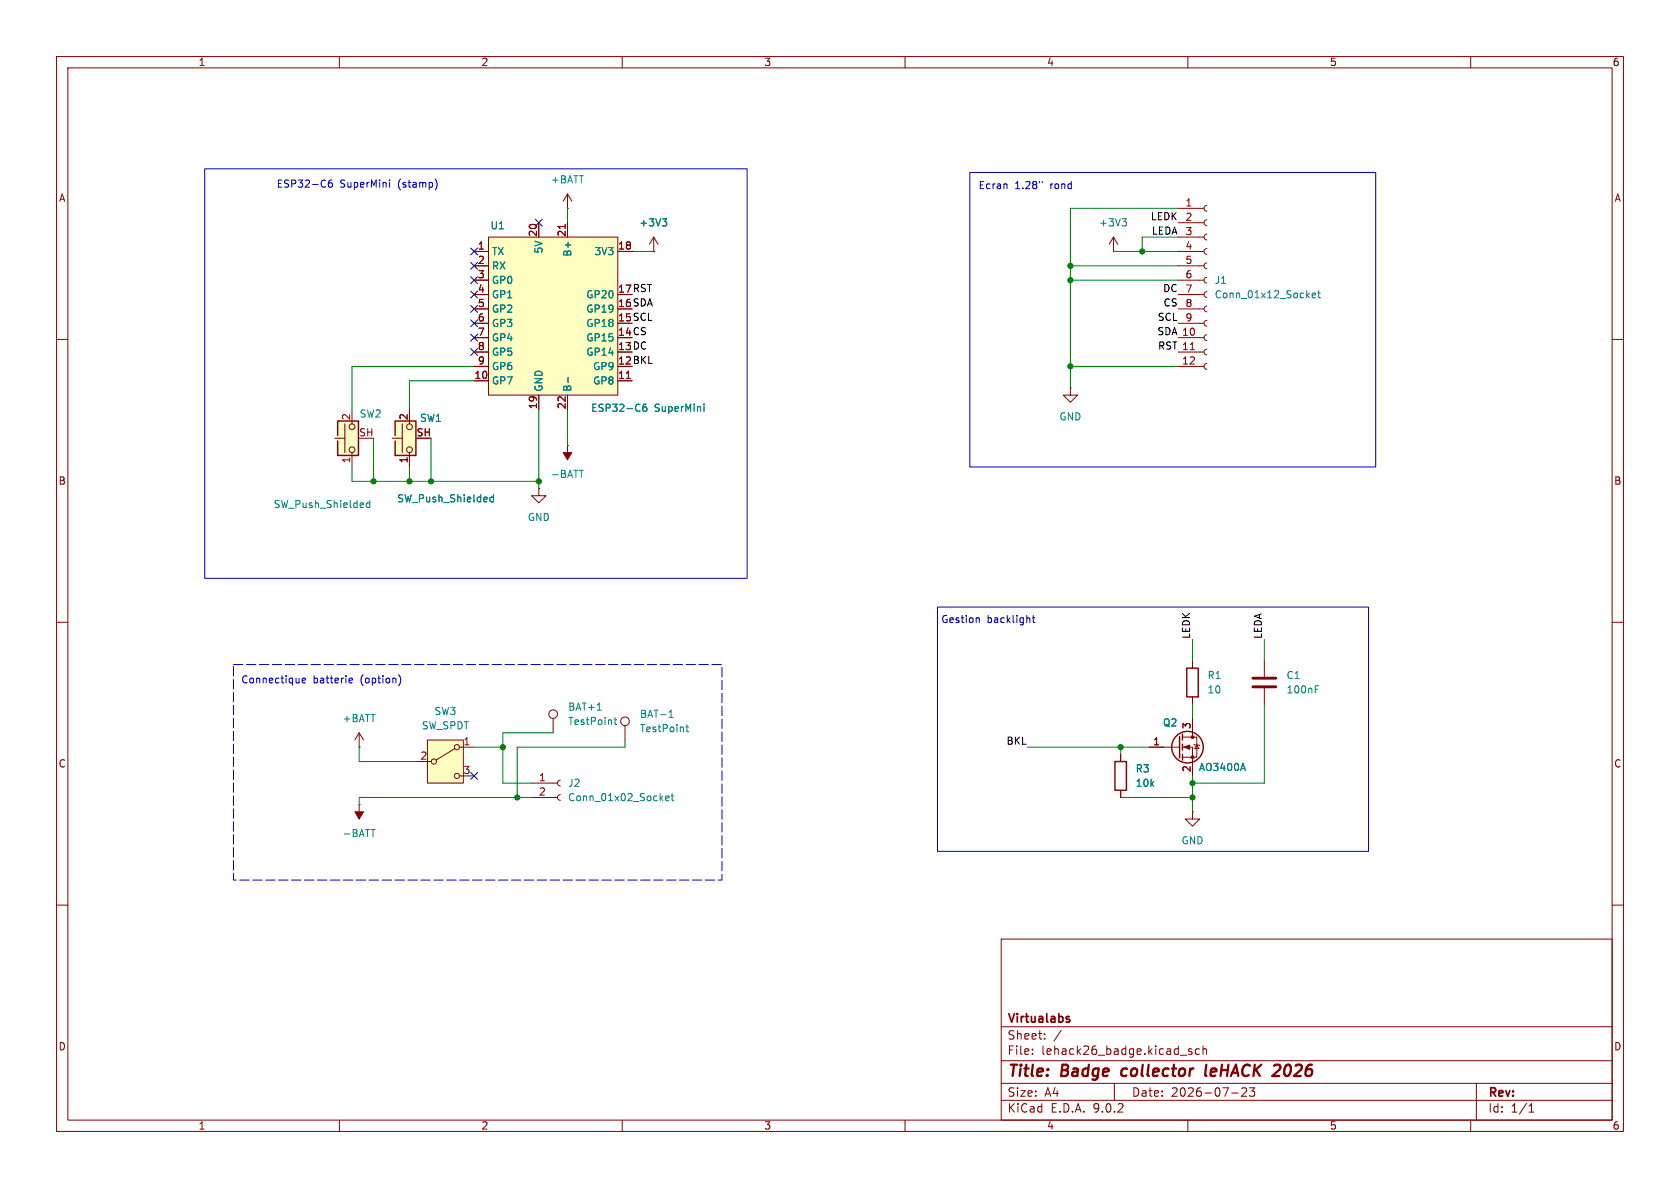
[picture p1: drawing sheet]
<svg xmlns="http://www.w3.org/2000/svg" width="297mm" height="210mm" viewBox="0 0 297 210" stroke-linecap="round" stroke-linejoin="round" font-family="sans-serif">
<path d="M0 0h297v210h-297z" fill="#fff" stroke="#fff" stroke-width=".18"/>
<g fill="none" stroke="#840000" stroke-width=".18">
<path d="M10 10h277v190h-277zM12 12h273v186h-273zM60 10v2M110 10v2M160 10v2M210 10v2M260 10v2M115.6 44.5h.1M115.6 41.9l-.8 1.3M115.6 41.9l.7 1.3M115.6 41.9v2.6M10 60h2"/>
<path d="M285 60h2M95.2 86.4v1.2h1.3l-1.3 1.3-1.2-1.3h1.2M95.2 86.4h.1M10 110h2M285 110h2M63.5 132.1h.1M63.5 129.5l-.8 1.3M63.5 129.5l.8 1.3M63.5 129.5v2.6M63.5 142.2h.1M63.5 142.2v2.6M10 160h2"/>
<path d="M177 166h108v32h-108zM285 160h2M60 198v2M110 198v2M160 198v2M177 194.5h108M177 191.5h108M177 187.5h108M177 181.5h108M182.5 186.3v.1M182.5 185.5v.1M184.7 183.6v.1"/>
<path d="M184.7 182.8v.1M187.6 182.1l-1.3 2M197 191.5v3M210 198v2M210.7 185.5l-.4-.1-.2 .2 .1 .2 .5 .2v.3h-.6M212 185.5l-.4-.1-.3 .3v.4l.2 .2h.5M212.7 185.5l.2-.1 .3 .1 .1 .9M212.7 184.9v1.5M217.7 193.2h1.2M219.5 192.4l.6-.1 .2 .1 .1 .3-.9 1.1h.9M220.9 192.3h.9l-.5 .6 .4 .1v.7l-.2 .1h-.4l-.2-.1M260 198v2"/>
<path d="M261 191.5v6.5M270.3 196.6h.9M270.3 195.5l.4-.4v1.5"/>
</g>
<path d="M198.4 189.1l-.2 .7 .3 .4M213.3 188.2l-.2 1.7 .2 .3" fill="none" stroke="#840000" stroke-width=".4"/>
<path d="M188.7 179.7l.4 .1M188.7 180.2l.4 .1v.2l-.2 .2h-.3" fill="none" stroke="#840000" stroke-width=".3"/>
<path d="M117.1 38.7h.8l-.5 .5M117.6 39.2l.3 .2v.3l-.3 .2M65.6 146.6h.7" fill="none" stroke="#008484" stroke-width=".18"/>
<path d="M62.7 143.5h1.6l-.8 1.3z" fill="#840000" stroke="#840000" stroke-width=".18"/>
<path d="M75.6 130.8h6.3v7.6h-6.3z" fill="#ffffc2"/>
<g fill="none" stroke="#840000" stroke-width=".18">
<path d="M100.3 36.8h.1M100.3 34.3l-.7 1.3M100.3 34.3l.8 1.3M100.3 34.3v2.5M208.3 36.8h4.6M208.3 39.4h4.6M213.4 36.3l-.4 .2-.1 .3 .1 .4 .4 .1M213.4 38.9l-.4 .1-.1 .4 .1 .3 .4 .2M196.8 44.5h.1M196.8 41.9l-.7 1.3M196.8 41.9l.8 1.3M196.8 41.9v2.6"/>
<path d="M208.3 41.9h4.6M208.3 44.5h4.6M208.3 47h4.6M208.3 49.5h4.6M208.3 52.1h4.6M208.3 54.6h4.6M208.3 57.2h4.6M208.3 59.7h4.6M213.4 41.4l-.4 .2-.1 .3 .1 .4 .4 .1M213.4 43.9l-.4 .2-.1 .4 .1 .3 .4 .2M213.4 46.5l-.4 .1-.1 .4 .1 .3 .4 .2M213.4 49l-.4 .2-.1 .3 .1 .4 .4 .1"/>
<path d="M213.4 51.6l-.4 .1-.1 .4 .1 .3 .4 .2M213.4 54.1l-.4 .2-.1 .3 .1 .4 .4 .1M213.4 56.6l-.4 .2-.1 .4 .1 .3 .4 .2M213.4 59.2l-.4 .1-.1 .4 .1 .3 .4 .2M189.2 68.6v1.3h1.3l-1.3 1.2-1.2-1.2h1.2M189.2 68.6h.1M208.3 62.2h4.6M208.3 64.8h4.6M210.4 61.8h.8M213.4 61.7l-.4 .2-.1 .3 .1 .4 .4 .1M213.4 64.3l-.4 .1-.1 .4 .1 .3 .4 .2M73.7 134.6h2.5"/>
<path d="M75.6 130.8h6.3v7.6h-6.3zM80.4 132.3l-3.3 2.1M81.3 132.1h2.5M81.3 137.2h2.5M94 138.4h4.6M97.8 127v2.5M99.1 137.9l-.4 .2-.1 .3 .1 .4 .4 .1M110.5 128.3v2.5M94 141h4.6M99.1 140.5l-.4 .1-.1 .4 .1 .3 .4 .2"/>
<circle cx="76.7" cy="134.6" r=".46"/>
<circle cx="80.8" cy="132.1" r=".46"/>
<circle cx="80.8" cy="137.2" r=".46"/>
<circle cx="97.8" cy="126.2" r=".76"/>
<circle cx="110.5" cy="127.5" r=".76"/>
</g>
<g fill="none" stroke="#008484" stroke-width=".18">
<path d="M198.4 38.7h.7l-.4 .5M198.9 39.2l.2 .2v.3l-.2 .2M232 52.2l.6-.1-.1-.2-.3-.1-.2 .2v.6h.5M232.9 51.8h.5M233.1 51.4v1.1l.3 .1M105.6 125.5h.7M108.5 127.2h.5M108.7 126.8v1.1l.3 .2M118.3 126.8h.7M118.3 125.9l.3-.4v1.3M121.2 128.5h.5M121.4 128.1v1.1l.3 .2"/>
<path d="M117.7 141.1l.6-.1-.1-.2-.3-.1-.2 .2v.6h.5M118.6 140.7h.5M118.8 140.3v1.1l.3 .1"/>
</g>
<path d="M86.4 41.9h22.8v28h-22.8z" fill="#ffffc2"/>
<g fill="none" stroke="#840000" stroke-width=".18">
<path d="M95.2 39.4v2.5M99.9 39.7v.7M100.3 39.4v2.5M83.8 44.5h2.6M83.8 47h2.6M83.8 49.5h2.6M83.8 52.1h2.6M83.8 54.6h2.6M83.8 57.2h2.6M83.8 59.7h2.6M86.4 41.9h22.8v28h-22.8zM109.2 44.5h2.6"/>
<path d="M83.8 62.2h2.6M83.8 64.8h2.6M83.8 67.3h2.6M95.2 69.9v2.5M100.3 69.9v2.5M109.2 67.3h2.6M110.7 66.9h.8M223.5 116.8v2.8M203.2 132.1h5.3M209 130.3h2.6v3.6h-2.6M209 132.1h1.8v5.1M210.8 127v3.3"/>
<path d="M211.1 131.6l.1 .1h.8l.1 .1M211.6 131.7l.4 .6h-.8zM223.5 121.7v2.8"/>
</g>
<path d="M100.4 66.7v1M114.2 71.4l-.3 .1a.86 .86 0 0 0 0 1.2l.4-.1 .1-.4-.3-.3h-.2l-.3 .3M124.5 71.4v.2M124.5 71.9v.8M219.7 134.9l.5 1.3M232.5 121.8h.4M232.5 121.2h.6" fill="none" stroke="#008484" stroke-width=".18"/>
<g fill="none" stroke="#840000" stroke-width=".25">
<path d="M208.5 130.2v3.8M209 129.8v1M209 131.6v1M209 133.4v1"/>
<circle cx="209.9" cy="132.1" r="2.79"/>
</g>
<g fill="#840000" stroke="#840000" stroke-width=".18">
<path d="M209.3 132.1l1-.4v.8z"/>
<circle cx="210.8" cy="130.3" r=".25"/>
<circle cx="210.8" cy="133.9" r=".25"/>
</g>
<path d="M221.5 119.9h4.1M221.5 121.4h4.1" fill="none" stroke="#840000" stroke-width=".51"/>
<path d="M69.8 74.4h3.9v6.1h-3.9z" fill="#ffffc2"/>
<g fill="none" stroke="#840000" stroke-width=".18">
<path d="M69.3 77.5h1.8M71.1 74.9v5.1M72.4 72.4v2.5M100.3 78.7h.1M100.3 78.7v2.6M72.4 80v2.6"/>
<circle cx="72.4" cy="75.4" r=".51"/>
<circle cx="72.4" cy="79.5" r=".51"/>
</g>
<path d="M69.8 77v-2.6h3.7v6.1h-3.7v-2.5" fill="none" stroke="#840000" stroke-width=".25"/>
<path d="M87.2 87.4v1.3M87.2 87.9h-.3l-.3 .2 .1 .6h.5M102.4 83.1h.7" fill="none" stroke="#008484" stroke-width=".18"/>
<path d="M99.6 80h1.5l-.8 1.3z" fill="#840000" stroke="#840000" stroke-width=".18"/>
<path d="M59.7 74.4h3.8v6.1h-3.8z" fill="#ffffc2"/>
<g fill="none" stroke="#840000" stroke-width=".18">
<path d="M95.2 39.4v2.5M99.9 39.7v.7M100.3 39.4v2.5M83.8 44.5h2.6M83.8 47h2.6M83.8 49.5h2.6M83.8 52.1h2.6M83.8 54.6h2.6M83.8 57.2h2.6M83.8 59.7h2.6M109.2 44.5h2.6M115.6 44.5h.1"/>
<path d="M59.2 77.5h1.8M61 74.9v5.1M62.2 72.4v2.5M72.4 72.4v2.5M83.8 62.2h2.6M83.8 64.8h2.6M83.8 67.3h2.6M95.2 69.9v2.5M100.3 69.9v2.5M109.2 67.3h2.6M110.7 66.9h.8M62.2 80v2.6"/>
<path d="M72.4 80v2.6M210.8 116.8v1.3M198.1 133.4v1.2M198.1 139.7v1.3M203.2 132.1h2.5M210.8 123.2v1.3M210.8 127v2.5M210.8 134.6v2.6M210.8 143.5v1.3h1.3l-1.3 1.3-1.3-1.3h1.3M210.8 143.5h.1"/>
<circle cx="62.2" cy="75.4" r=".51"/>
<circle cx="62.2" cy="79.5" r=".51"/>
</g>
<path d="M59.7 77v-2.6h3.7v6.1h-3.7v-2.5M209.8 118.1h2v5.1h-2zM197.1 134.6h2v5.1h-2z" fill="none" stroke="#840000" stroke-width=".25"/>
<path d="M117.1 38.7h.8l-.5 .5M117.6 39.2l.3 .2v.3l-.3 .2M100.4 66.7v1M114.2 71.4l-.3 .1a.86 .86 0 0 0 0 1.2l.4-.1 .1-.4-.3-.3h-.2l-.3 .3M124.5 71.4v.2M124.5 71.9v.8M65.4 88.5v1.2M65.4 88.9h-.4l-.2 .2 .1 .6h.5M87.2 87.4v1.3M87.2 87.9h-.3l-.3 .2 .1 .6h.5M219.7 134.9l.5 1.3" fill="none" stroke="#008484" stroke-width=".18"/>
<g fill="none" stroke="#008400" stroke-width=".18">
<path d="M100.3 36.8v2.6M208.3 36.8h-19.1v31.8M111.8 44.5h3.8M189.2 49.5h19.1M189.2 47h19.1M196.8 44.5h11.5M208.3 41.9h-6.4v2.6M66 77.5v7.6M76.2 77.5v7.6M83.8 67.3h-11.4v5.1M83.8 64.8h-21.6v7.6M95.2 72.4v14"/>
<path d="M100.3 72.4v6.3M189.2 64.8h19.1M62.2 82.6v2.5h33M72.4 82.6v2.5M210.8 113v3.8M223.5 113v3.8M63.5 132.1v2.5h10.2M83.8 132.1h5.1M97.8 129.5h-8.9v8.9h5.1M110.5 130.8v1.3h-19.1v8.9M181.6 132.1h21.6M198.1 132.1v1.3"/>
<path d="M210.8 124.5v2.5M210.8 137.2v6.3M223.5 124.5v13.9h-12.7M94 141h-30.5v1.2M198.1 141h12.7"/>
</g>
<g fill="none" stroke="#000084" stroke-width=".18">
<path d="M94.6 38.8l1.3 1.2M95.9 38.8l-1.3 1.2M83.2 43.8l1.2 1.3M83.2 48.9l1.2 1.2M83.2 56.5l1.2 1.3M83.2 51.5l1.2 1.2M83.2 46.4l1.2 1.2M83.2 54l1.2 1.2M83.2 59.1l1.2 1.2M84.4 43.8l-1.2 1.3M84.4 48.9l-1.2 1.2M84.4 56.5l-1.2 1.3"/>
<path d="M84.4 51.5l-1.2 1.2M84.4 46.4l-1.2 1.2M84.4 54l-1.2 1.2M84.4 59.1l-1.2 1.2M83.2 61.6l1.2 1.2M84.4 61.6l-1.2 1.2M83.2 136.6l1.2 1.2M84.4 136.6l-1.2 1.2"/>
</g>
<g fill="none" stroke="#0000c2" stroke-width=".18">
<path d="M36.2 29.8h95.9v72.4h-95.9zM58.6 31.8l-.3 .1a.86 .86 0 0 0 0 1.2l.4-.1 .1-.4-.3-.3h-.2l-.3 .3M68.9 31.8v.1M68.9 32.2v.9M76.9 31.6a1.46 1.46 0 0 1 0 2M171.4 30.5h71.8v52.1h-71.8zM184.3 32.1v.2M61.8 119.9h.3l.2 .3-.6 .1M70.5 119.3a1.46 1.46 0 0 1 0 1.9M165.7 107.3h76.2v43.2h-76.2zM172.8 109.2l.3 .2v.7M182 109.3l.1 .8"/>
<path d="M182.5 109.2h.5M182.7 108.8v1.1l.3 .2M53.4 120.3l.6-.1v-.3h-.4l-.2 .2 .1 .6h.5M61.8 120.7h.4"/>
</g>
<path d="M41.3 117.5h86.3v38.1h-86.3z" fill="none" stroke="#0000c2" stroke-width=".18" stroke-dasharray="1.7 .6"/>
<g fill="#008400" stroke="#008400" stroke-width=".18">
<circle cx="201.9" cy="44.5" r=".46"/>
<circle cx="189.2" cy="47" r=".46"/>
<circle cx="189.2" cy="49.5" r=".46"/>
<circle cx="189.2" cy="64.8" r=".46"/>
<circle cx="66" cy="85.1" r=".46"/>
<circle cx="76.2" cy="85.1" r=".46"/>
<circle cx="72.4" cy="85.1" r=".46"/>
<circle cx="95.2" cy="85.1" r=".46"/>
<circle cx="88.9" cy="132.1" r=".46"/>
<circle cx="91.4" cy="141" r=".46"/>
<circle cx="210.8" cy="138.4" r=".46"/>
<circle cx="210.8" cy="141" r=".46"/>
<circle cx="198.1" cy="132.1" r=".46"/>
</g>
<g font-size="2.8" fill="#840000">
<text x="178" y="190.9">Title:</text>
<text x="187.7" y="190.9">Badge</text>
<text x="199.1" y="190.9">collector</text>
<text x="214.7" y="190.9">leHACK</text>
<text x="227.6" y="190.9">2026</text>
</g>
<g font-size="2.1" fill="#840000">
<text x="178" y="184">Sheet:</text>
<text x="178" y="181.2">Virtualabs</text>
<text x="178" y="186.7">File:</text>
<text x="184.1" y="186.7">lehack26_badge.kicad_sch</text>
<text x="178" y="196.9">KiCad</text>
<text x="178" y="194.1">Size:</text>
<text x="184.7" y="194.1">A4</text>
<text x="185.7" y="196.9">E.D.A.</text>
<text x="193.3" y="196.9">9.0.2</text>
<text x="200" y="194.1">Date:</text>
<text x="207" y="194.1">2026-07-23</text>
<text x="263" y="194.3">Rev:</text>
<text x="263" y="196.9">Id:</text>
<text x="267.1" y="196.9">1/1</text>
</g>
<g font-size="1.8" fill="#840000">
<text x="35" y="11.9">1</text>
<text x="85" y="11.9">2</text>
<text x="135" y="11.9">3</text>
<text x="185" y="11.9">4</text>
<text x="235" y="11.9">5</text>
<text x="285" y="11.9">6</text>
<text x="10.3" y="35.9">A</text>
<text x="285.3" y="35.9">A</text>
<text x="95" y="42" transform="rotate(-90 95 42)">20</text>
<text x="100.1" y="42" transform="rotate(-90 100.1 42)">21</text>
<text x="209.5" y="36.6">1</text>
<text x="209.5" y="39.1">2</text>
<text x="209.5" y="41.7">3</text>
<text x="84.4" y="44.2">1</text>
<text x="84.4" y="46.7">2</text>
<text x="109.2" y="44.2">18</text>
<text x="209.5" y="44.2">4</text>
<text x="209.5" y="46.7">5</text>
<text x="84.4" y="49.3">3</text>
<text x="84.4" y="51.8">4</text>
<text x="109.2" y="51.8">17 RST</text>
<text x="109.2" y="51.8">17</text>
<text x="209.5" y="49.3">6</text>
<text x="209.5" y="51.8">7</text>
<text x="84.4" y="54.4">5</text>
<text x="84.4" y="56.9">6</text>
<text x="84.4" y="59.4">7</text>
<text x="109.2" y="54.4">16 SDA</text>
<text x="109.2" y="56.9">15 SCL</text>
<text x="109.2" y="59.4">14 CS</text>
<text x="109.2" y="54.4">16</text>
<text x="109.2" y="56.9">15</text>
<text x="109.2" y="59.4">14</text>
<text x="209.5" y="54.4">8</text>
<text x="209.5" y="56.9">9</text>
<text x="84.4" y="62">8</text>
<text x="84.4" y="64.5">9</text>
<text x="109.2" y="62">13 DC</text>
<text x="109.2" y="64.5">12 BKL</text>
<text x="109.2" y="62">13</text>
<text x="109.2" y="64.5">12</text>
<text x="208.9" y="64.5">12</text>
<text x="83.8" y="67.1">10</text>
<text x="109.2" y="67.1">11</text>
<text x="62" y="74.4" transform="rotate(-90 62 74.4)">2</text>
<text x="63.4" y="77.2">SH</text>
<text x="72.1" y="74.4" transform="rotate(-90 72.1 74.4)">2</text>
<text x="73.6" y="77.2">SH</text>
<text x="95" y="72.4" transform="rotate(-90 95 72.4)">19</text>
<text x="100.1" y="72.4" transform="rotate(-90 100.1 72.4)">22</text>
<text x="62" y="82" transform="rotate(-90 62 82)">1</text>
<text x="72.1" y="82" transform="rotate(-90 72.1 82)">1</text>
<text x="10.3" y="85.9">B</text>
<text x="285.3" y="85.9">B</text>
<text x="81.8" y="131.8">1</text>
<text x="203.8" y="131.8">1</text>
<text x="210.6" y="129" transform="rotate(-90 210.6 129)">3</text>
<text x="10.3" y="135.9">C</text>
<text x="74.2" y="134.4">2</text>
<text x="81.8" y="136.9">3</text>
<text x="210.6" y="136.6" transform="rotate(-90 210.6 136.6)">2</text>
<text x="285.3" y="135.9">C</text>
<text x="95.2" y="138.2">1</text>
<text x="95.2" y="140.7">2</text>
<text x="10.3" y="185.9">D</text>
<text x="285.3" y="185.9">D</text>
<text x="35" y="199.9">1</text>
<text x="85" y="199.9">2</text>
<text x="135" y="199.9">3</text>
<text x="185" y="199.9">4</text>
<text x="235" y="199.9">5</text>
<text x="285" y="199.9">6</text>
</g>
<g font-size="1.8" fill="#0000c2">
<text x="48.8" y="33.4">ESP32-C6</text>
<text x="60.1" y="33.4">SuperMini</text>
<text x="70.4" y="33.4">(stamp)</text>
<text x="172.9" y="33.6">Ecran</text>
<text x="179.4" y="33.6">1.28&quot;</text>
<text x="185.8" y="33.6">rond</text>
<text x="166.3" y="110.3">Gestion</text>
<text x="174.5" y="110.3">backlight</text>
<text x="42.6" y="121">Connectique</text>
<text x="55.3" y="121">batterie</text>
<text x="63.8" y="121">(option)</text>
</g>
<g font-size="1.8" fill="#008484">
<text x="97.3" y="32.6">+BATT</text>
<text x="86.6" y="40.7">U1</text>
<text x="112.9" y="40.2">+3V3</text>
<text x="194.2" y="40.2">+3V3</text>
<text x="86.9" y="45.3">TX</text>
<text x="86.9" y="47.9">RX</text>
<text x="96.1" y="44.9" transform="rotate(-90 96.1 44.9)">5V</text>
<text x="101.2" y="45.5" transform="rotate(-90 101.2 45.5)">B+</text>
<text x="105" y="45.3">3V3</text>
<text x="86.9" y="50.4">GP0</text>
<text x="86.9" y="52.9">GP1</text>
<text x="103.5" y="52.9">GP20</text>
<text x="214.6" y="50.4">J1</text>
<text x="214.6" y="52.9">Conn_01x12_Socket</text>
<text x="86.9" y="55.5">GP2</text>
<text x="86.9" y="58">GP3</text>
<text x="103.5" y="55.5">GP19</text>
<text x="103.5" y="58">GP18</text>
<text x="86.9" y="60.6">GP4</text>
<text x="86.9" y="63.1">GP5</text>
<text x="86.9" y="65.6">GP6</text>
<text x="103.5" y="60.6">GP15</text>
<text x="103.5" y="63.1">GP14</text>
<text x="104.8" y="65.6">GP9</text>
<text x="86.9" y="68.2">GP7</text>
<text x="96.1" y="69.3" transform="rotate(-90 96.1 69.3)">GND</text>
<text x="101.2" y="69.3" transform="rotate(-90 101.2 69.3)">B-</text>
<text x="104.8" y="68.2">GP8</text>
<text x="63.5" y="74">SW2</text>
<text x="74.1" y="74.8">SW1</text>
<text x="104.4" y="73">ESP32-C6</text>
<text x="115.7" y="73">SuperMini</text>
<text x="187.2" y="74.5">GND</text>
<text x="70.1" y="89">SW_Push_Shielded</text>
<text x="97.3" y="84.7">-BATT</text>
<text x="48.3" y="90">SW_Push_Shielded</text>
<text x="93.2" y="92.3">GND</text>
<text x="100.3" y="125.8">BAT+1</text>
<text x="213.4" y="120.2">R1</text>
<text x="213.4" y="122.8">10</text>
<text x="227.3" y="120.2">C1</text>
<text x="227.3" y="122.8">100nF</text>
<text x="60.5" y="127.9">+BATT</text>
<text x="74.5" y="129.1">SW_SPDT</text>
<text x="76.7" y="126.6">SW3</text>
<text x="100.3" y="128.4">TestPoint</text>
<text x="113" y="127.1">BAT-1</text>
<text x="113" y="129.6">TestPoint</text>
<text x="205.5" y="128.6">Q2</text>
<text x="200.7" y="136.8">R3</text>
<text x="211.8" y="136.5">AO3400A</text>
<text x="100.3" y="139.3">J2</text>
<text x="100.3" y="141.8">Conn_01x02_Socket</text>
<text x="200.7" y="139.3">10k</text>
<text x="60.5" y="148.2">-BATT</text>
<text x="208.8" y="149.5">GND</text>
</g>
<g font-size="1.8">
<text x="203.4" y="39">LEDK</text>
<text x="203.5" y="41.6">LEDA</text>
<text x="205.5" y="51.7">DC</text>
<text x="204.5" y="59.3">SDA 10</text>
<text x="204.6" y="56.8">SCL</text>
<text x="205.6" y="54.3">CS</text>
<text x="204.6" y="61.9">RST 11</text>
<text x="210.5" y="113" transform="rotate(-90 210.5 113)">LEDK</text>
<text x="223.2" y="113" transform="rotate(-90 223.2 113)">LEDA</text>
<text x="177.8" y="131.7">BKL</text>
</g>
</svg>
